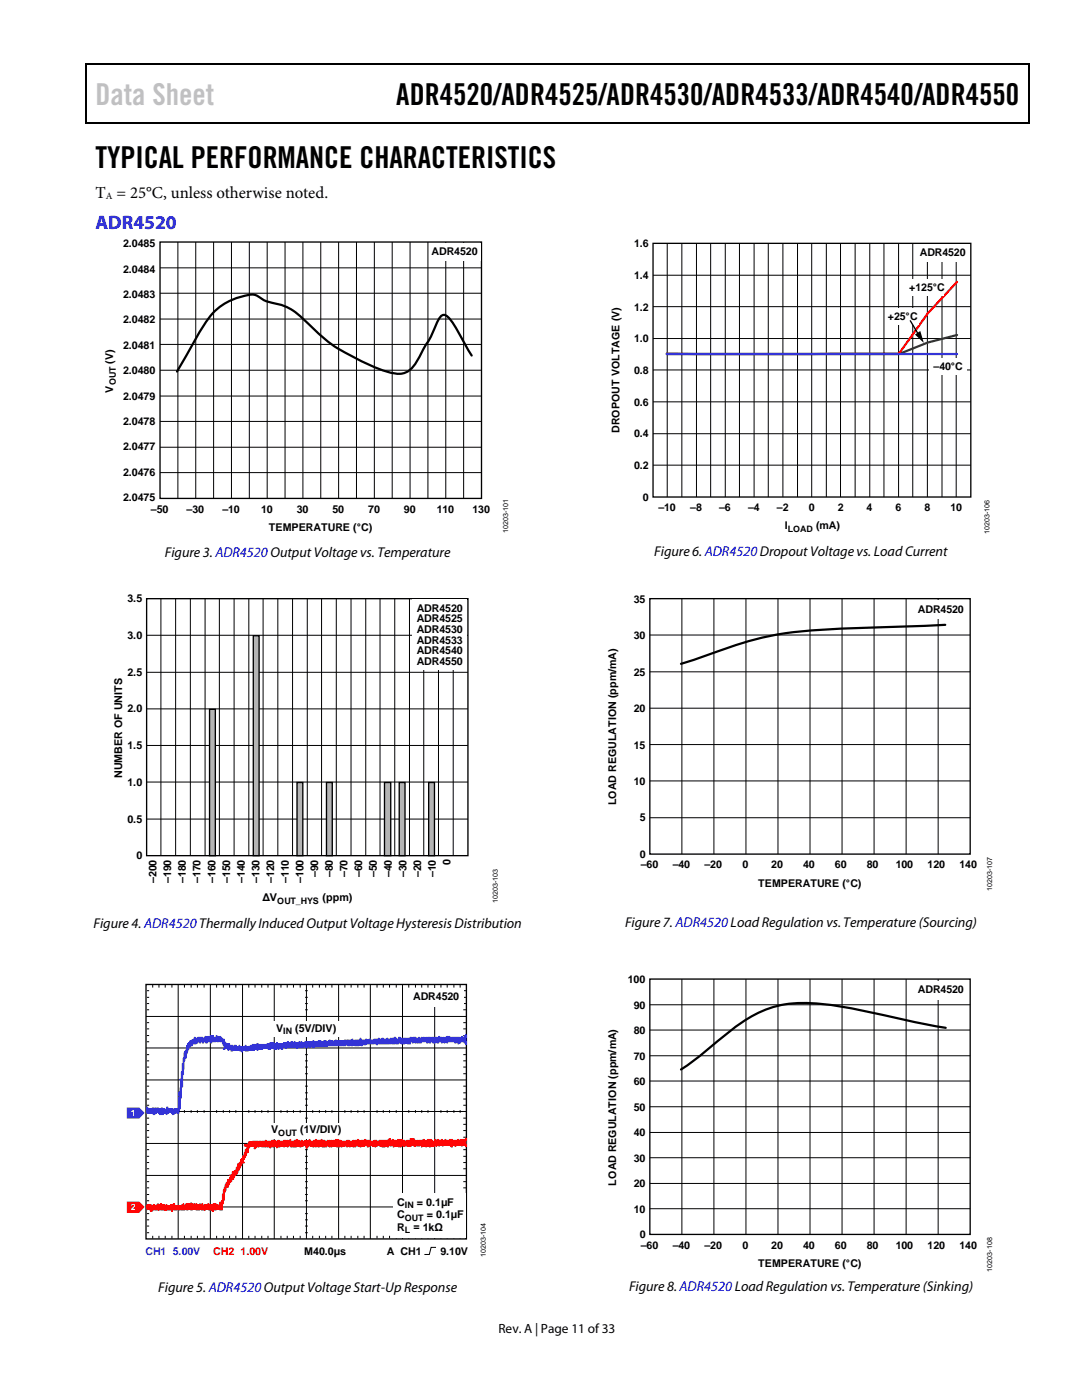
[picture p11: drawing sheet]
<svg xmlns="http://www.w3.org/2000/svg" width="216mm" height="279mm" viewBox="0 0 216 279" stroke-linecap="round" stroke-linejoin="round" font-family="sans-serif">
<path d="M17 12.7h.3v1h-.3zM17 12.7h.3v.3h-.3zM73 12.7h.3v.3h-.3zM205.2 12.7h.2v1h-.2zM205.2 12.7h.2v.3h-.2zM17 24.4h.3v.2h-.3zM72.8 24.4h.2v.2h-.2zM205.2 24.4h.2v.2h-.2z" fill="#000"/>
<path d="M17.1 13.7v10.7M17.3 12.8h55.7M73.3 12.8h131.9M205.3 13.7v10.7M17.3 24.5h187.9" fill="none" stroke="#000" stroke-width=".25"/>
<g fill="none" stroke="#000" stroke-width=".2">
<path d="M31.9 58.5h64.2M31.9 53.5h64.2M35.5 48.3v51.2M39.1 48.3v51.2M42.6 48.3v51.2M46.2 48.3v51.2M49.8 48.3v51.2M53.3 48.3v51.2M56.9 48.3v51.2M60.4 48.3v51.2M64 48.3v51.2M67.6 48.3v51.2"/>
<path d="M71.1 48.3v51.2M74.7 48.3v51.2M78.3 48.3v51.2M81.8 48.3v51.2M85.4 48.3v51.2M89 48.3v51.2M92.5 48.3v51.2M31.9 79h64.2M31.9 73.9h64.2M31.9 68.7h64.2M31.9 63.7h64.2M31.9 94.3h64.2"/>
<path d="M31.9 89.3h64.2M31.9 84.1h64.2"/>
</g>
<path d="M31.9 48.3h64.2v51.2h-64.2z" fill="none" stroke="#000" stroke-width=".27"/>
<path d="M85.8 48.6h10v3.4h-10z" fill="#fff"/>
<path d="M94.1 71l-3.3-5.9a5.2 5.2 0 0 0-2-2.2 1.71 1.71 0 0 0-1.6 1.5l-1.5 3.3-2.1 3.7a4.9 4.9 0 0 1-3.7 3.2 20.8 20.8 0 0 1-8.3-2.8 30.5 30.5 0 0 1-10.3-7.4 11.8 11.8 0 0 0-7.6-4.1l-1.6-.7a2.86 2.86 0 0 0-3.2-.6 12.3 12.3 0 0 0-8.8 6.8l-4.8 8.4" fill="none" stroke="#000" stroke-width=".44"/>
<path d="M29.3 119.5h64.1v51.3h-64.1z" fill="none" stroke="#000" stroke-width=".27"/>
<g fill="none" stroke="#000" stroke-width=".2">
<path d="M32.1 119.5v51.3M35 119.5v51.3M38 119.5v51.3M40.9 119.5v51.3M43.8 119.5v51.3M46.7 119.5v51.3M49.6 119.5v51.3M52.5 119.5v51.3M55.4 119.5v51.3M58.4 119.5v51.3M61.3 119.5v51.3M64.2 119.5v51.3"/>
<path d="M67.1 119.5v51.3M70 119.5v51.3M73 119.5v51.3M75.8 119.5v51.3M78.8 119.5v51.3M81.7 119.5v51.3M84.6 119.5v51.3M87.5 119.5v51.3M90.4 119.5v51.3M29.3 134.2h64.1M29.3 126.8h64.1M29.3 156.1h64.1"/>
<path d="M29.3 148.8h64.1M29.3 141.5h64.1M29.3 163.5h64.1"/>
</g>
<path d="M82.3 119.7h10.9v13.9h-10.9z" fill="#fff"/>
<path d="M85.5 156.2h1.2v14.6h-1.2zM79.7 156.2h1.1v14.6h-1.1zM76.7 156.2h1.3v14.6h-1.3zM65.1 156.2h1.2v14.6h-1.2zM59.3 156.2h1.1v14.6h-1.1zM50.5 126.9h1.2v43.9h-1.2zM41.8 141.6h1.2v29.2h-1.2z" fill="#b4b4b4"/>
<path d="M130.3 48.6h63.4v50.6h-63.4zM50.5 126.9h1.2v43.9h-1.2zM41.8 141.6h1.2v29.2h-1.2zM59.3 156.2h1.1v14.6h-1.1zM65.1 156.2h1.2v14.6h-1.2zM76.7 156.2h1.3v14.6h-1.3zM79.7 156.2h1.1v14.6h-1.1zM85.5 156.2h1.2v14.6h-1.2z" fill="none" stroke="#000" stroke-width=".27"/>
<g fill="none" stroke="#000" stroke-width=".2">
<path d="M130.3 54.9h63.4M133.1 48.6v50.6M136.1 48.6v50.6M139 48.6v50.6M141.8 48.6v50.6M144.7 48.6v50.6M147.6 48.6v50.6M150.5 48.6v50.6M153.3 48.6v50.6M156.2 48.6v50.6M159.1 48.6v50.6M162 48.6v50.6"/>
<path d="M164.9 48.6v50.6M167.7 48.6v50.6M170.6 48.6v50.6M173.6 48.6v50.6M176.4 48.6v50.6M179.3 48.6v50.6M182.1 48.6v50.6M185 48.6v50.6M188 48.6v50.6M190.8 48.6v50.6M130.3 61.2h63.4M130.3 67.6h63.4"/>
<path d="M130.3 73.8h63.4M130.3 80.2h63.4M130.3 86.6h63.4M130.3 92.8h63.4"/>
</g>
<path d="M191 66.9l-5.9 1.5-5.7 2.3h-46.4" fill="none" stroke="#090" stroke-width=".44"/>
<path d="M191 56.3l-5.9 6.2-5.7 8.1h-46.4" fill="none" stroke="#f00" stroke-width=".44"/>
<path d="M133 70.7h58" fill="none" stroke="#00f" stroke-width=".44"/>
<g fill="#fff">
<path d="M185.5 71.4h7.5v3.4h-7.5z"/>
<path d="M178.6 61.5h4.6v3.2h-4.6z"/>
<path d="M181.4 55.6h6.8v3.4h-6.8z"/>
</g>
<path d="M181.6 63.9l1.7 2.9" fill="none" stroke="#000" stroke-width=".27"/>
<path d="M182.6 66.8l1-.7 .7 2.3z" fill="#000"/>
<path d="M182.9 48.7h10.6v3.6h-10.6z" fill="#fff"/>
<path d="M129.7 119.5h63.9v51h-63.9z" fill="none" stroke="#000" stroke-width=".27"/>
<g fill="none" stroke="#000" stroke-width=".2">
<path d="M136.1 119.5v51M142.5 119.5v51M148.8 119.5v51M155.2 119.5v51M161.6 119.5v51M168 119.5v51M174.4 119.5v51M180.8 119.5v51M187.2 119.5v51M129.7 134.1h63.9M129.7 126.7h63.9M129.7 155.9h63.9"/>
<path d="M129.7 148.6h63.9M129.7 141.3h63.9M129.7 163.2h63.9"/>
</g>
<path d="M182.6 119.9h10.5v3.6h-10.5z" fill="#fff"/>
<path d="M188.6 124.7l-17.6 .6a86 86 0 0 0-22.1 2.8l-13 4.4" fill="none" stroke="#000" stroke-width=".44"/>
<path d="M129.7 195.4h63.9v51h-63.9z" fill="none" stroke="#000" stroke-width=".27"/>
<g fill="none" stroke="#000" stroke-width=".2">
<path d="M136.1 195.4v51M142.5 195.4v51M148.8 195.4v51M155.2 195.4v51M161.6 195.4v51M168 195.4v51M174.4 195.4v51M180.8 195.4v51M187.2 195.4v51M129.7 215.7h63.9M129.7 210.7h63.9M129.7 205.6h63.9"/>
<path d="M129.7 200.5h63.9M129.7 236.2h63.9M129.7 231.1h63.9M129.7 226h63.9M129.7 220.9h63.9M129.7 241.2h63.9"/>
</g>
<path d="M182.6 195.8h10.5v3.7h-10.5z" fill="#fff"/>
<path d="M188.7 205.1l-9.2-1.8a104.6 104.6 0 0 0-18.2-3.1 21.2 21.2 0 0 0-14.5 4.7l-1.2 .9a117.3 117.3 0 0 1-9.7 7.6" fill="none" stroke="#000" stroke-width=".44"/>
<path d="M87 248.9h-1l-.3 1.5h-1" fill="none" stroke="#000" stroke-width=".2"/>
<path d="M25.3 221h2.5l1.1 1.1-1.1 1.1h-2.5z" fill="#33f"/>
<path d="M25.3 239.8h2.5l1.1 1.1-1.1 1.1h-2.5z" fill="#f00"/>
<path d="M29.1 196.5h64v50.8h-64z" fill="none" stroke="#000" stroke-width=".27"/>
<g fill="none" stroke="#000" stroke-width=".2">
<path d="M29.3 197.7h.5M29.3 199h.5M30.5 196.6v.5M31.7 196.6v.5M33 196.6v.5M34.3 196.6v.5M35.6 196.5v50.8M36.8 196.6v.5M38.1 196.6v.5M39.4 196.6v.5M40.7 196.6v.5M42 196.5v50.8"/>
<path d="M43.2 196.6v.5M44.6 196.6v.5M45.8 196.6v.5M47.1 196.6v.5M48.4 196.5v50.8M49.6 196.6v.5M50.9 196.6v.5M52.2 196.6v.5M53.5 196.6v.5M54.7 196.5v50.8M56.1 196.6v.5M57.3 196.6v.5"/>
<path d="M58.6 196.6v.5M59.9 196.6v.5M60.9 197.7h.5M60.9 199h.5M61.1 196.5v50.8M62.4 196.6v.5M63.7 196.6v.5M65 196.6v.5M66.2 196.6v.5M67.6 196.5v50.8M68.8 196.6v.5M70.1 196.6v.5"/>
<path d="M71.4 196.6v.5M72.6 196.6v.5M73.9 196.5v50.8M75.2 196.6v.5M76.5 196.6v.5M77.7 196.6v.5M79.1 196.6v.5M80.3 196.5v50.8M81.6 196.6v.5M82.9 196.6v.5M84.1 196.6v.5M85.4 196.6v.5"/>
<path d="M86.7 196.5v50.8M88 196.6v.5M89.2 196.6v.5M90.6 196.6v.5M91.8 196.6v.5M92.4 197.7h.6M92.4 199h.6M29.1 202.9h64M29.1 209.1h64M29.1 215.5h64M29.3 200.3h.5M29.3 201.5h.5"/>
<path d="M29.3 204.1h.5M29.3 205.3h.5M29.3 206.7h.5M29.3 207.9h.5M29.3 210.5h.5M29.3 211.7h.5M29.3 213h.5M29.3 214.3h.5M29.3 216.8h.5M29.3 218.1h.5M29.3 219.3h.5M60.9 200.3h.5"/>
<path d="M60.9 201.5h.5M60.9 204.1h.5M60.9 205.3h.5M60.9 206.7h.5M60.9 207.9h.5M60.9 210.5h.5M60.9 211.7h.5M60.9 213h.5M60.9 214.3h.5M60.9 216.8h.5M60.9 218.1h.5M60.9 219.3h.5"/>
<path d="M92.4 200.3h.6M92.4 201.5h.6M92.4 204.1h.6M92.4 205.3h.6M92.4 206.7h.6M92.4 207.9h.6M92.4 210.5h.6M92.4 211.7h.6M92.4 213h.6M92.4 214.3h.6M92.4 216.8h.6M92.4 218.1h.6"/>
<path d="M92.4 219.3h.6M29.1 221.8h64M29.1 228.2h64M29.1 234.6h64M29.3 220.6h.5M29.3 223.1h.5M29.3 224.4h.5M29.3 225.6h.5M29.3 227h.5M29.3 229.4h.5M29.3 230.8h.5M29.3 232h.5"/>
<path d="M29.3 233.3h.5M29.3 235.8h.5M29.3 237.1h.5M29.3 238.4h.5M29.3 239.6h.5M30.5 221.6v.5M31.7 221.6v.5M33 221.6v.5M34.3 221.6v.5M36.8 221.6v.5M38.1 221.6v.5M39.4 221.6v.5"/>
<path d="M40.7 221.6v.5M43.2 221.6v.5M44.6 221.6v.5M45.8 221.6v.5M47.1 221.6v.5M49.6 221.6v.5M50.9 221.6v.5M52.2 221.6v.5M53.5 221.6v.5M56.1 221.6v.5M57.3 221.6v.5M58.6 221.6v.5"/>
<path d="M59.9 221.6v.5M60.9 220.6h.5M60.9 223.1h.5M60.9 224.4h.5M60.9 225.6h.5M60.9 227h.5M60.9 229.4h.5M60.9 230.8h.5M60.9 232h.5M60.9 233.3h.5M60.9 235.8h.5M60.9 237.1h.5"/>
<path d="M60.9 238.4h.5M60.9 239.6h.5M62.4 221.6v.5M63.7 221.6v.5M65 221.6v.5M66.2 221.6v.5M68.8 221.6v.5M70.1 221.6v.5M71.4 221.6v.5M72.6 221.6v.5M75.2 221.6v.5M76.5 221.6v.5"/>
<path d="M77.7 221.6v.5M79.1 221.6v.5M81.6 221.6v.5M82.9 221.6v.5M84.1 221.6v.5M85.4 221.6v.5M88 221.6v.5M89.2 221.6v.5M90.6 221.6v.5M91.8 221.6v.5M92.4 220.6h.6M92.4 223.1h.6"/>
<path d="M92.4 224.4h.6M92.4 225.6h.6M92.4 227h.6M92.4 229.4h.6M92.4 230.8h.6M92.4 232h.6M92.4 233.3h.6M92.4 235.8h.6M92.4 237.1h.6M92.4 238.4h.6M92.4 239.6h.6M29.1 240.9h64"/>
<path d="M29.3 242.2h.5M29.3 243.4h.5M29.3 244.7h.5M29.3 246h.5M30.5 246.6v.6M31.7 246.6v.6M33 246.6v.6M34.3 246.6v.6M36.8 246.6v.6M38.1 246.6v.6M39.4 246.6v.6M40.7 246.6v.6"/>
<path d="M43.2 246.6v.6M44.6 246.6v.6M45.8 246.6v.6M47.1 246.6v.6M49.6 246.6v.6M50.9 246.6v.6M52.2 246.6v.6M53.5 246.6v.6M56.1 246.6v.6M57.3 246.6v.6M58.6 246.6v.6M59.9 246.6v.6"/>
<path d="M60.9 242.2h.5M60.9 243.4h.5M60.9 244.7h.5M60.9 246h.5M62.4 246.6v.6M63.7 246.6v.6M65 246.6v.6M66.2 246.6v.6M68.8 246.6v.6M70.1 246.6v.6M71.4 246.6v.6M72.6 246.6v.6"/>
<path d="M75.2 246.6v.6M76.5 246.6v.6M77.7 246.6v.6M79.1 246.6v.6M81.6 246.6v.6M82.9 246.6v.6M84.1 246.6v.6M85.4 246.6v.6M88 246.6v.6M89.2 246.6v.6M90.6 246.6v.6M91.8 246.6v.6"/>
<path d="M92.4 242.2h.6M92.4 243.4h.6M92.4 244.7h.6M92.4 246h.6"/>
</g>
<g fill="#fff">
<path d="M81.8 197.2h10.6v3.6h-10.6z"/>
<path d="M54.3 203.7h13.5v3.2h-13.5z"/>
<path d="M53.7 224.1h14.8v3.1h-14.8z"/>
<path d="M78.4 238.1h14.5v9h-14.5z"/>
</g>
<path d="M37.9 207.7l.7-.2v-.1h.2v-.4h.1v.2h.6v-.2h1v.2h.4v-.4h.2v.2h.3v-.2h.3v.2h.6v-.2h-.2v-.1h.5v.3h.5v-.3h.2v.3h.2v-.2h.2v.2l.3-.2 .4 .6h.3v.5l.4 .2v.2h.3v.1l.4-.1v.3h.3v.3l.1-.3h.2v.3h.3v-.3h.4v.3h.6v-.3h.2v.3h1v-.3h.2v.3h.9v-.3h.4v-.2h.4v.2l.4-.2v.2v-.3h.3v.1h1.8v-.1h.5v-.2h.2v.2h.2v-.2h.4v.2h.6v-.2h.1v.2h1.3v-.2h.5v.2h.2v-.4h.2a.28 .28 0 0 0 .3 .2 .28 .28 0 0 0 .2-.2h.5v.2l.4-.2v.2h.5l.1 .2 .1-.4h.3v.2h.2v-.2h.2v.2h.5v-.2h1.6v-.2h.3v.2h.2v.2h.2v-.2h.4v-.2h.6v.2h.4v-.2h.7v.2h.3l.2-.4h.2v.2h.5v.2h.2v-.2h.3v-.2h.2v.2h1.6v-.2h.3v.2h.2v-.2h.1v.2l.1-.2h.3v.2h.2v-.2h.3v-.1h.2v.3h.4v-.2l.3 .2v-.2h.7v-.3h.2v.3h1v-.1h.2v.1h.4v-.1h.3v.1h.7v-.1h.9v-.2h.2v.3h.2v-.1h.3v-.2h.3v.2h.7v-.2h.2v.2h.5v-.2h.2v.2h.2v-.2h.1v.2l.2-.1a.21 .21 0 0 1 .3-.3 .21 .21 0 0 1 .1 .4h.5v-.4h.4v.3h-.2v.1h.3a.28 .28 0 0 1 .3-.2 .28 .28 0 0 1 .3 .2v-.2h.5v.2h.2v-.2h.4v.2h.2a.22 .22 0 0 1-.1-.3 .22 .22 0 0 1 .3-.1v.2h.3v-.2h.6v.2h.5v-.2h.2v.2h.4v-.2h.1v.2h.2v-.2h.3v.2h.3v-.2h.1v.2h.2v-.2h.6v.2h.2v-.2h1.1v.2h.2l.1-.4h.2v.2h.6v.2l.3-.2v.2h.2v-.2h.3v-.2h.3l-.1 .2 .5-.2 .1 .4h.1v-.2h1.7v.2h.2l.2-.4h.2v.2h.3v.2h.2l.2-.4h-.4v-.1h.4v-.2v1.9v-.5h-.2v.3h-.2v-.3h-.7v.3h-.2v-.3h-.1v.4h-.2v-.5l-.4 .1v.3h-.3v-.3h-1.4v.3h-.2v-.3h-.3v.3h-.2v-.3h-.3v.3h-.2v-.3h-.6v.3h-.3v-.3h-.4v.3h-.4v-.3h-.5v.3h-.2v-.3h-.3v.3h-.3v-.4h-.1l-.9 .1v.3h-.2v-.3h-.2v.3h-.2v-.3h-.2v.3h-.1v-.3h-.2v.3h-.2v-.3h-.3v.3h-.2v-.3h-.4v.4h-.2v-.1l-.1 .1h-.3v-.1h-.5v.1l-.3-.1v.1h-.5v-.4h-.1v.3h-.4v.1h-.5v-.1h-.2v.1h-.5v-.1h-.2v.1h-.2v-.1h-.2v.1h-1v-.1v.1h-1.2v-.1h-.2v.3h-.2v-.2h-.3v-.1h-.2v.1h-1.6v.2h-.4v-.2h-.3v.4h-.3l-.2-.4h-.1v.4h-.9v-.2h-.4v.2h-.3v-.2h-.2v.2h-.6v-.2h-.3v.2h-.3v-.2l-.1 .2h-.2v-.2l-.1 .2h-.6l-.1-.2v.2h-2.3v.2h-.1v-.2h-.2v.2h-1.4v-.2v.2h-.8a.28 .28 0 0 1-.2 .2 .28 .28 0 0 1-.3-.2l-.1-.2h-.2l-.1 .4h-.2v-.2h-.4v.2h-.3v-.2h-.4v.2h-.3v-.2v.2h-.9v.1h-.3v-.1h-.5v-.2l-.1 .2h-1.4v.1h-.1v-.1h-.6v.3h-.3l.1-.3h-.5v.3h-.3v-.3l-.2 .1v.2h-.5v-.3h-.2v.1h-.5v.2h-.5v-.2h-1.1v.2h-.7v-.2h-.2v.4h-.3v-.2h-.4v.2h-.3l-.1-.2v.2h-.8v.2l-1.2-.2v.3h-.2v-.1h-.3v-.2h-1.5v.2h-.3v-.4l-.6 .2v-.4h-.6v.2h-.3v-.2h.3v-.3l-.3-.2-.2-.8h-2.2v.3h-.1v-.3l-.5-.1-.3 .1v.3h-.2v-.3h-.5v.3h-.2v-.3h-.4v.3h-.2v-.3h-.3v.3h-.2v-.3h-.2a.35 .35 0 0 1-.1 .4 .35 .35 0 0 1-.4 0h-.2v.4h-.3v.2l-.4 .2v.3h-.2v.4h-.2v.5h-.1v.9h-.3v.5h-.2l-.1 2.8h-.2v1.2h-.2v.2h.2v1h-.2l-.2 4.4h-.2l-.1 .3v.6h-.4v-.2l-.4 .2a.18 .18 0 0 0-.1-.2 .18 .18 0 0 0-.2 .2h.2v.2h-.4l-.2-.4h-.5v.2h-.4v.2h-.2v-.2h-.4v-.2l-.1 .4h-.8l-.2-.4h-.3v.2h-.2a.18 .18 0 0 0-.2-.2 .18 .18 0 0 0-.2 .2h.2v.2h-.3v-.4h-.2v.2h-.2v-.2h-.2v.2h-.7v-1.3h.2v.6h.2v-.2h.5v.2h.2v-.4h.3v.2l.4-.2v.4h.2v-.4h.3v.4h.2v-.2h.4v-.2h.2v.2h.5v.2h.2l.1-.6h.3v.4h1.1v.2h.2v-.2h.8v-2.3h.2v-.4h-.2v-.5h.2l.1-.3v-2.5h.3v-1.3a.58 .58 0 0 0 .2-.8l.1-2h.2v-1.1h.2v-.3l.3-.2a1.86 1.86 0 0 1 .4-1.4l.3-.1zM71.1 208.3l.2 .1zM35.8 218.5h.2zM32 222v.2h.2v-.2z" fill-rule="evenodd" fill="#33f"/>
<path d="M35.8 218.5h.2zM37.9 207.7l.7-.2v-.1h.2v-.4h.1v.2h.6v-.2h1v.2h.4v-.4h.2v.2h.3v-.2h.3v.2h.6v-.2h-.2v-.1h.5v.3h.5v-.3h.2v.3h.2v-.2h.2v.2l.3-.2 .4 .6h.3v.5l.4 .2v.2h.3v.1l.4-.1v.3h.3v.3l.1-.3h.2v.3h.3v-.3h.4v.3h.6v-.3h.2v.3h1v-.3h.2v.3h.9v-.3h.4v-.2h.4v.2l.4-.2v.2v-.3h.3v.1h1.8v-.1h.5v-.2h.2v.2h.2v-.2h.4v.2h.6v-.2h.1v.2h1.3v-.2h.5v.2h.2v-.4h.2a.28 .28 0 0 0 .3 .2 .28 .28 0 0 0 .2-.2h.5v.2l.4-.2v.2h.5l.1 .2 .1-.4h.3v.2h.2v-.2h.2v.2h.5v-.2h1.6v-.2h.3v.2h.2v.2h.2v-.2h.4v-.2h.6v.2h.4v-.2h.7v.2h.3l.2-.4h.2v.2h.5v.2h.2v-.2h.3v-.2h.2v.2h1.6v-.2h.3v.2h.2v-.2h.1v.2l.1-.2h.3v.2h.2v-.2h.3v-.1h.2v.3h.4v-.2l.3 .2v-.2h.7v-.3h.2v.3h1v-.1h.2v.1h.4v-.1h.3v.1h.7v-.1h.9v-.2h.2v.3h.2v-.1h.3v-.2h.3v.2h.7v-.2h.2v.2h.5v-.2h.2v.2h.2v-.2h.1v.2l.2-.1a.21 .21 0 0 1 .3-.3 .21 .21 0 0 1 .1 .4h.5v-.4h.4v.3h-.2v.1h.3a.28 .28 0 0 1 .3-.2 .28 .28 0 0 1 .3 .2v-.2h.5v.2h.2v-.2h.4v.2h.2a.22 .22 0 0 1-.1-.3 .22 .22 0 0 1 .3-.1v.2h.3v-.2h.6v.2h.5v-.2h.2v.2h.4v-.2h.1v.2h.2v-.2h.3v.2h.3v-.2h.1v.2h.2v-.2h.6v.2h.2v-.2h1.1v.2h.2l.1-.4h.2v.2h.6v.2l.3-.2v.2h.2v-.2h.3v-.2h.3l-.1 .2 .5-.2 .1 .4h.1v-.2h1.7v.2h.2l.2-.4h.2v.2h.3v.2h.2l.2-.4h-.4v-.1h.4v-.2v1.9v-.5h-.2v.3h-.2v-.3h-.7v.3h-.2v-.3h-.1v.4h-.2v-.5l-.4 .1v.3h-.3v-.3h-1.4v.3h-.2v-.3h-.3v.3h-.2v-.3h-.3v.3h-.2v-.3h-.6v.3h-.3v-.3h-.4v.3h-.4v-.3h-.5v.3h-.2v-.3h-.3v.3h-.3v-.4h-.1l-.9 .1v.3h-.2v-.3h-.2v.3h-.2v-.3h-.2v.3h-.1v-.3h-.2v.3h-.2v-.3h-.3v.3h-.2v-.3h-.4v.4h-.2v-.1l-.1 .1h-.3v-.1h-.5v.1l-.3-.1v.1h-.5v-.4h-.1v.3h-.4v.1h-.5v-.1h-.2v.1h-.5v-.1h-.2v.1h-.2v-.1h-.2v.1h-1v-.1v.1h-1.2v-.1h-.2v.3h-.2v-.2h-.3v-.1h-.2v.1h-1.6v.2h-.4v-.2h-.3v.4h-.3l-.2-.4h-.1v.4h-.9v-.2h-.4v.2h-.3v-.2h-.2v.2h-.6v-.2h-.3v.2h-.3v-.2l-.1 .2h-.2v-.2l-.1 .2h-.6l-.1-.2v.2h-2.3v.2h-.1v-.2h-.2v.2h-1.4v-.2v.2h-.8a.28 .28 0 0 1-.2 .2 .28 .28 0 0 1-.3-.2l-.1-.2h-.2l-.1 .4h-.2v-.2h-.4v.2h-.3v-.2h-.4v.2h-.3v-.2v.2h-.9v.1h-.3v-.1h-.5v-.2l-.1 .2h-1.4v.1h-.1v-.1h-.6v.3h-.3l.1-.3h-.5v.3h-.3v-.3l-.2 .1v.2h-.5v-.3h-.2v.1h-.5v.2h-.5v-.2h-1.1v.2h-.7v-.2h-.2v.4h-.3v-.2h-.4v.2h-.3l-.1-.2v.2h-.8v.2l-1.2-.2v.3h-.2v-.1h-.3v-.2h-1.5v.2h-.3v-.4l-.6 .2v-.4h-.6v.2h-.3v-.2h.3v-.3l-.3-.2-.2-.8h-2.2v.3h-.1v-.3l-.5-.1-.3 .1v.3h-.2v-.3h-.5v.3h-.2v-.3h-.4v.3h-.2v-.3h-.3v.3h-.2v-.3h-.2a.35 .35 0 0 1-.1 .4 .35 .35 0 0 1-.4 0h-.2v.4h-.3v.2l-.4 .2v.3h-.2v.4h-.2v.5h-.1v.9h-.3v.5h-.2l-.1 2.8h-.2v1.2h-.2v.2h.2v1h-.2l-.2 4.4h-.2l-.1 .3v.6h-.4v-.2l-.4 .2a.18 .18 0 0 0-.1-.2 .18 .18 0 0 0-.2 .2h.2v.2h-.4l-.2-.4h-.5v.2h-.4v.2h-.2v-.2h-.4v-.2l-.1 .4h-.8l-.2-.4h-.3v.2h-.2a.18 .18 0 0 0-.2-.2 .18 .18 0 0 0-.2 .2h.2v.2h-.3v-.4h-.2v.2h-.2v-.2h-.2v.2h-.7v-1.3h.2v.6h.2v-.2h.5v.2h.2v-.4h.3v.2l.4-.2v.4h.2v-.4h.3v.4h.2v-.2h.4v-.2h.2v.2h.5v.2h.2l.1-.6h.3v.4h1.1v.2h.2v-.2h.8v-2.3h.2v-.4h-.2v-.5h.2l.1-.3v-2.5h.3v-1.3a.58 .58 0 0 0 .2-.8l.1-2h.2v-1.1h.2v-.3l.3-.2a1.86 1.86 0 0 1 .4-1.4l.3-.1zM71.1 208.3l.2 .1zM32 222h.2v.2h-.2z" fill="none" stroke="#33f" stroke-width=".2"/>
<path d="M29.3 240.4h.2v.2h.2v-.2h.1v.2h.2v-.2h.2v.2h.4v-.2l.7 .2 .2-.3h.1v.1l.7-.1v.1h.6v.2l.4-.2v.2h.6v.2l.1-.1a.23 .23 0 0 1 .2-.3 .23 .23 0 0 1 .3 .2l.1-.3h.2v.3h1.5v-.2h.2v-.1h.2v.3h.4v-.3h.4v.1l.1-.1h.3v.3h.2v-.5h.1v.3l.1-.1h.3v.1h.2v-.1l.3 .1v-.1h.2v.3h.2v-.2h.3v-.1h.2v.1l.5-.1v.3h.2v-.2h.7v-.1h.3v.3l.1-.2 1.3-.1v.1h.4v.2h.2v-.2h.1v-.5h.2v.5h.2l.4-2.9h.1v-.5h.2v-.6h.2v-.3l.4-.2v-.5a.25 .25 0 0 0 .3 0 .25 .25 0 0 0 0-.4h.3v-.3h-.3v-.2h.3v.1l.2-.1v-.6h.4v-.2l.4-.2v-.5l.3-.2v-.5h.3l.2-.4h.1v-.5l.4-.2v-.5l.4-.2 .1-1.1 .4-.1v-.6h-.5v-.2h.7l.1-.7h1l.1 .1v-.1h.5v.1v-.1h.3v.1h.2v-.1h.3v.1h.2v-.1h.7v-.2h.2v.2h1.1v-.2h.4l.1 .2v-.2h.2v.2h.3l.1 .1 .1-.3h.3v.2h.9v-.2h.2v.2h.2v-.2h.1v.2h.2v-.2h.2v.2h.3v-.4h.2v.5h.2v-.1h.5v-.2l.4 .2v-.4h.3v.4l.1-.2h.2v.2h.4v-.2h.2v.2h1.4v-.4h.2v.4h.7v-.2l.3 .2v-.4l.5 .2v.2l.1-.2h.2l.1 .2v-.2h.3v-.2h.2l.1 .4 .1-.2h.3v.2h.5v-.2h.2v.2l.4-.2v.2h.1v-.2h.2v.2h.2v-.2h.5v-.2h.2v.4h.2v-.4h.3v.4h.2v-.2h.2v.2h1.2v-.2h.5v.2h.7v-.2l.4 .2v-.2h.2v.2h.1l.2-.4h.3l.1 .4h.3v-.2h.5l.1 .2 .1-.4h.3v.2h.5v.2l.1-.2h.3v.2h.7v-.2l1.1 .2v-.2h1.8l.1-.4h.3v.6l.4-.2v-.2h.1v.2h.6v.2l.3-.2v-.2h.2v.2h.2v-.2h.2v.2l.3-.2v.2h.6v.2h.3v-.2h.5v.2h.2v-.6h.5v.2l.1-.2h.2v.3l-.1 .1h.5v.2h.2v-.2h.1v.2h.2v-.2h.9v-.2h.3l.1 .4h.2v-.2h.3v-.2h.3v.2a.28 .28 0 0 1 .2-.2 .28 .28 0 0 1 .3 .2h.2v.2h.4v-.4h.3v.4h.2l.2-.4h.1v.2h.6v-.2h.2v.2l.3 .2 .2-.4h.2v.2l1.3-.2 .1 .4v-.2h1v-.2h.2v.2h.3v-.2h.2v.4h.2v-.4h.1v.2h.2v-.2l.4 .2v-.5v1.7v-.4h-.2v.2h-.5v.1h-.2v-.1h-.6v-.2l-.3 .2v-.2h-.2v.3h-.3v-.1h-.4v.3h-.3l-.1-.3h-1.5v.1h-.1v-.1h-.6v.1h-.2v-.1h-.3v.1l-.4-.1v.1h-.2l-.1-.1v.1h-.6v.2l-.6-.2v-.1h-.2v.3h-.1v-.3h-.2v.1h-.6v.2h-.1v-.3h-.4v.1h-.2v-.1h-.2v.1h-.1v-.1h-.2v.1h-.5v-.1h-.4v.1h-.6v-.1l-.1 .1h-.3v-.1h-.2v.1h-.5v-.1h-.2l-.2 .3h-.1v-.3h-.2v.3h-.2v-.2h-.9v.2h-.2v-.3h-.3v.1h-.2v-.1h-.3v.3l-.7-.2v-.1l-.1 .3h-.2v-.2l-.1 .2h-.3v-.2h-.5v-.1l-.7 .1v.2h-.2v-.2h-.5v-.1l-.8 .1v.2l-.2-.1a.23 .23 0 0 0-.2-.2 .23 .23 0 0 0-.3 .1h-.6v-.1h-.2v.3h-.2v-.2h-.5v-.1h-.2l-.1 .3h-.2v-.2h-.2v.2h-.2v-.2h-.5v.2h-.2v-.3h-.2l-.2 .3h-.1v-.3h-.2v.1h-.7v.2h-.3v-.2h-.3v.2h-.2v-.2l-.1 .2h-.3v-.2h-.9v.2h-.2v-.3h-.1v.3h-.2v-.2l-.4-.1-.1 .3h-.2v-.3h-.2v.3h-.3l-.1-.3v.3h-.1v-.2h-.6v.2h-.2v-.2h-.4v.2h-.2v-.2h-.2v.2h-.3v-.2h-.5v-.1h-.2l-.2 .3h-.2v.3h-.2v-.3h-.1v-.3h-.4v.1h-.3v-.1l-.2 .3h-.3v-.2l-.6 .1a.32 .32 0 0 1-.6-.1v.2h-.2v-.2l-.4 .2-.2-.3-.3 .1v.2h-.2v-.2h-.5v.2h-.2v-.2h-.7v.2h-.6v.2h-.1v-.4h-.3v-.1l-.3 .1v.2l-.4-.2-.2 .4h-.2v-.4h-.2v.2h-.3v-.2h-.2v.2h-.2v-.2h-.1v.2h-.2v-.2h-.2v.2h-.2v-.2h-.5v.2l-.5-.2v.4h-.2v.2h-.3v-.2h.3v-.2h-.3v-.2h-.9v.4h-.2v.3a.53 .53 0 0 1-.3 .7h-.2v.6h-.2l-.1 .7h-.2v.4h-.2l.4 .1v.2h-.4v.2h-.2l-.2 .6h-.1v.4h-.2v.3h-.2v.4h-.2v.3h-.3v.4h-.2l-.2 .7h-.3v.3l-.5 .2v.5h-.3v.6h-.4v.6h-.2v.3h-.2v1.6h-.1l-.2 1.6h-.2l.2 .4h-.6v-.2h-.7v.2h-.3v-.2h-.2v.5h-.3v-.5l-.1 .2h-.1v-.4h-.4l.2 .4h-.3v-.2h-.7v.2h-.2v-.2l-.1 .2h-.4v-.2h-.4v.2h-.7v-.2h-.7v.2h-.3v-.2h-.6v.2h-.3v-.2h-.3a.23 .23 0 0 1-.2 .2 .23 .23 0 0 1-.3-.2v.2h-.2v-.2h-.2v.2h-.4v-.2h-.3v.2l-.5-.1a.28 .28 0 0 0-.3 .1 .28 .28 0 0 0-.1 .3h-.2l-.2-.5h-.1v.2h-.3v-.2l-.1 .2h-.3l-.1-.2v.2h-.2v-.2l-.1 .2h-.3v-.2l-.1 .2h-.2v-.2h-.2a.23 .23 0 0 1-.2 .2 .23 .23 0 0 1-.3-.2v.2h-.6v-.2h-.2v.2h-.3v.3h-.4l-.2-.5-.5 .1zM82.1 227.5l.2 .1zM64.1 227.7l.2 .1zM71.3 227.7l.2 .1zM77.6 227.7v.1zM79.3 227.7l.2 .1zM85.9 227.7l.2 .1zM34.4 241.1v.2h.2v-.2zM34.2 241.3v.2h.2v-.2z" fill-rule="evenodd" fill="#f00"/>
<path d="M64.1 227.7l.2 .1zM71.3 227.7l.2 .1zM77.6 227.7v.1zM79.3 227.7l.2 .1zM82.1 227.5l.2 .1zM85.9 227.7l.2 .1zM29.3 240.4h.2v.2h.2v-.2h.1v.2h.2v-.2h.2v.2h.4v-.2l.7 .2 .2-.3h.1v.1l.7-.1v.1h.6v.2l.4-.2v.2h.6v.2l.1-.1a.23 .23 0 0 1 .2-.3 .23 .23 0 0 1 .3 .2l.1-.3h.2v.3h1.5v-.2h.2v-.1h.2v.3h.4v-.3h.4v.1l.1-.1h.3v.3h.2v-.5h.1v.3l.1-.1h.3v.1h.2v-.1l.3 .1v-.1h.2v.3h.2v-.2h.3v-.1h.2v.1l.5-.1v.3h.2v-.2h.7v-.1h.3v.3l.1-.2 1.3-.1v.1h.4v.2h.2v-.2h.1v-.5h.2v.5h.2l.4-2.9h.1v-.5h.2v-.6h.2v-.3l.4-.2v-.5a.25 .25 0 0 0 .3 0 .25 .25 0 0 0 0-.4h.3v-.3h-.3v-.2h.3v.1l.2-.1v-.6h.4v-.2l.4-.2v-.5l.3-.2v-.5h.3l.2-.4h.1v-.5l.4-.2v-.5l.4-.2 .1-1.1 .4-.1v-.6h-.5v-.2h.7l.1-.7h1l.1 .1v-.1h.5v.1v-.1h.3v.1h.2v-.1h.3v.1h.2v-.1h.7v-.2h.2v.2h1.1v-.2h.4l.1 .2v-.2h.2v.2h.3l.1 .1 .1-.3h.3v.2h.9v-.2h.2v.2h.2v-.2h.1v.2h.2v-.2h.2v.2h.3v-.4h.2v.5h.2v-.1h.5v-.2l.4 .2v-.4h.3v.4l.1-.2h.2v.2h.4v-.2h.2v.2h1.4v-.4h.2v.4h.7v-.2l.3 .2v-.4l.5 .2v.2l.1-.2h.2l.1 .2v-.2h.3v-.2h.2l.1 .4 .1-.2h.3v.2h.5v-.2h.2v.2l.4-.2v.2h.1v-.2h.2v.2h.2v-.2h.5v-.2h.2v.4h.2v-.4h.3v.4h.2v-.2h.2v.2h1.2v-.2h.5v.2h.7v-.2l.4 .2v-.2h.2v.2h.1l.2-.4h.3l.1 .4h.3v-.2h.5l.1 .2 .1-.4h.3v.2h.5v.2l.1-.2h.3v.2h.7v-.2l1.1 .2v-.2h1.8l.1-.4h.3v.6l.4-.2v-.2h.1v.2h.6v.2l.3-.2v-.2h.2v.2h.2v-.2h.2v.2l.3-.2v.2h.6v.2h.3v-.2h.5v.2h.2v-.6h.5v.2l.1-.2h.2v.3l-.1 .1h.5v.2h.2v-.2h.1v.2h.2v-.2h.9v-.2h.3l.1 .4h.2v-.2h.3v-.2h.3v.2a.28 .28 0 0 1 .2-.2 .28 .28 0 0 1 .3 .2h.2v.2h.4v-.4h.3v.4h.2l.2-.4h.1v.2h.6v-.2h.2v.2l.3 .2 .2-.4h.2v.2l1.3-.2 .1 .4v-.2h1v-.2h.2v.2h.3v-.2h.2v.4h.2v-.4h.1v.2h.2v-.2l.4 .2v-.5v1.7v-.4h-.2v.2h-.5v.1h-.2v-.1h-.6v-.2l-.3 .2v-.2h-.2v.3h-.3v-.1h-.4v.3h-.3l-.1-.3h-1.5v.1h-.1v-.1h-.6v.1h-.2v-.1h-.3v.1l-.4-.1v.1h-.2l-.1-.1v.1h-.6v.2l-.6-.2v-.1h-.2v.3h-.1v-.3h-.2v.1h-.6v.2h-.1v-.3h-.4v.1h-.2v-.1h-.2v.1h-.1v-.1h-.2v.1h-.5v-.1h-.4v.1h-.6v-.1l-.1 .1h-.3v-.1h-.2v.1h-.5v-.1h-.2l-.2 .3h-.1v-.3h-.2v.3h-.2v-.2h-.9v.2h-.2v-.3h-.3v.1h-.2v-.1h-.3v.3l-.7-.2v-.1l-.1 .3h-.2v-.2l-.1 .2h-.3v-.2h-.5v-.1l-.7 .1v.2h-.2v-.2h-.5v-.1l-.8 .1v.2l-.2-.1a.23 .23 0 0 0-.2-.2 .23 .23 0 0 0-.3 .1h-.6v-.1h-.2v.3h-.2v-.2h-.5v-.1h-.2l-.1 .3h-.2v-.2h-.2v.2h-.2v-.2h-.5v.2h-.2v-.3h-.2l-.2 .3h-.1v-.3h-.2v.1h-.7v.2h-.3v-.2h-.3v.2h-.2v-.2l-.1 .2h-.3v-.2h-.9v.2h-.2v-.3h-.1v.3h-.2v-.2l-.4-.1-.1 .3h-.2v-.3h-.2v.3h-.3l-.1-.3v.3h-.1v-.2h-.6v.2h-.2v-.2h-.4v.2h-.2v-.2h-.2v.2h-.3v-.2h-.5v-.1h-.2l-.2 .3h-.2v.3h-.2v-.3h-.1v-.3h-.4v.1h-.3v-.1l-.2 .3h-.3v-.2l-.6 .1a.32 .32 0 0 1-.6-.1v.2h-.2v-.2l-.4 .2-.2-.3-.3 .1v.2h-.2v-.2h-.5v.2h-.2v-.2h-.7v.2h-.6v.2h-.1v-.4h-.3v-.1l-.3 .1v.2l-.4-.2-.2 .4h-.2v-.4h-.2v.2h-.3v-.2h-.2v.2h-.2v-.2h-.1v.2h-.2v-.2h-.2v.2h-.2v-.2h-.5v.2l-.5-.2v.4h-.2v.2h-.3v-.2h.3v-.2h-.3v-.2h-.9v.4h-.2v.3a.53 .53 0 0 1-.3 .7h-.2v.6h-.2l-.1 .7h-.2v.4h-.2l.4 .1v.2h-.4v.2h-.2l-.2 .6h-.1v.4h-.2v.3h-.2v.4h-.2v.3h-.3v.4h-.2l-.2 .7h-.3v.3l-.5 .2v.5h-.3v.6h-.4v.6h-.2v.3h-.2v1.6h-.1l-.2 1.6h-.2l.2 .4h-.6v-.2h-.7v.2h-.3v-.2h-.2v.5h-.3v-.5l-.1 .2h-.1v-.4h-.4l.2 .4h-.3v-.2h-.7v.2h-.2v-.2l-.1 .2h-.4v-.2h-.4v.2h-.7v-.2h-.7v.2h-.3v-.2h-.6v.2h-.3v-.2h-.3a.23 .23 0 0 1-.2 .2 .23 .23 0 0 1-.3-.2v.2h-.2v-.2h-.2v.2h-.4v-.2h-.3v.2l-.5-.1a.28 .28 0 0 0-.3 .1 .28 .28 0 0 0-.1 .3h-.2l-.2-.5h-.1v.2h-.3v-.2l-.1 .2h-.3l-.1-.2v.2h-.2v-.2l-.1 .2h-.3v-.2l-.1 .2h-.2v-.2h-.2a.23 .23 0 0 1-.2 .2 .23 .23 0 0 1-.3-.2v.2h-.6v-.2h-.2v.2h-.3v.3h-.4l-.2-.5-.5 .1zM34.2 241.3h.2v.2h-.2zM34.4 241.1h.2v.2h-.2z" fill="none" stroke="#f00" stroke-width=".2"/>
<text font-size="6" fill="#c1c1c1" x="19" y="20.9">Data Sheet</text>
<g font-size="6">
<text x="79.1" y="20.9">ADR4520/ADR4525/ADR4530/ADR4533/ADR4540/ADR4550</text>
<text x="19" y="33.6">TYPICAL PERFORMANCE CHARACTERISTICS</text>
</g>
<text font-size="3.9" fill="#00f" x="19" y="45.6">ADR4520</text>
<text font-size="3.3" x="19" y="39.5">T = 25°C, unless otherwise noted.</text>
<g font-size="2.8">
<text x="32.9" y="111.2">Figure 3. ADR4520 Output Voltage vs. Temperature</text>
<text x="130.6" y="111">Figure 6. ADR4520 DropoutVoltage vs. Load Current</text>
<text x="18.7" y="185.1">Figure 4. ADR4520 Thermally Induced Output Voltage Hysteresis Distribution</text>
<text x="124.7" y="185">Figure 7. ADR4520 Load Regulation vs. Temperature (Sourcing)</text>
<text x="31.6" y="257.8">Figure 5. ADR4520 Output Voltage Start-Up Response</text>
<text x="125.5" y="257.7">Figure 8. ADR4520 Load Regulation vs. Temperature (Sinking)</text>
</g>
<text font-size="2.7" x="99.4" y="266">Rev. A | Page 11 of33</text>
<g font-size="2.1">
<text x="24.5" y="49.3">2.0485</text>
<text x="86.1" y="50.8">ADR4520</text>
<text x="126.5" y="49.3">1.6</text>
<text x="183.5" y="51.2">ADR4520</text>
<text x="24.5" y="59.5">2.0483</text>
<text x="24.5" y="54.4">2.0484</text>
<text x="126.5" y="55.7">1.4</text>
<text x="181.4" y="58.1">+125°C</text>
<text x="24.5" y="64.5">2.0482</text>
<text x="126.5" y="62">1.2</text>
<text x="177.2" y="63.8">+25°C</text>
<text x="24.5" y="69.6">2.0481</text>
<text x="126.5" y="68.3">1.0</text>
<text x="22.6" y="72.6" transform="rotate(-90 22.6 72.6)">(V)</text>
<text x="24.5" y="74.7">2.0480</text>
<text x="126.5" y="74.7">0.8</text>
<text x="186.3" y="73.9">–40°C</text>
<text x="22.6" y="78.3" transform="rotate(-90 22.6 78.3)">V</text>
<text x="24.5" y="79.7">2.0479</text>
<text x="126.5" y="81">0.6</text>
<text x="24.5" y="89.9">2.0477</text>
<text x="24.5" y="84.8">2.0478</text>
<text x="123.6" y="86.3" transform="rotate(-90 123.6 86.3)">DROPOUT VOLTAGE (V)</text>
<text x="126.5" y="87.3">0.4</text>
<text x="24.5" y="95">2.0476</text>
<text x="126.5" y="93.6">0.2</text>
<text x="24.5" y="100">2.0475</text>
<text x="128.3" y="100">0</text>
<text x="30.1" y="102.3">–50</text>
<text x="37.2" y="102.3">–30</text>
<text x="44.4" y="102.3">–10</text>
<text x="52.1" y="102.3">10</text>
<text x="53.6" y="106">TEMPERATURE (°C)</text>
<text x="59.2" y="102.3">30</text>
<text x="66.3" y="102.3">50</text>
<text x="73.5" y="102.3">70</text>
<text x="80.6" y="102.3">90</text>
<text x="87.1" y="102.3">110</text>
<text x="94.3" y="102.3">130</text>
<text x="131.4" y="102">–10</text>
<text x="137.7" y="102">–8</text>
<text x="143.5" y="102">–6</text>
<text x="149.3" y="102">–4</text>
<text x="155" y="102">–2</text>
<text x="156.6" y="105.6">I</text>
<text x="161.4" y="102">0</text>
<text x="162.8" y="105.6">(mA)</text>
<text x="167.2" y="102">2</text>
<text x="172.9" y="102">4</text>
<text x="178.7" y="102">6</text>
<text x="184.5" y="102">8</text>
<text x="189.6" y="102">10</text>
<text x="25.4" y="120.2">3.5</text>
<text x="83.1" y="122">ADR4520</text>
<text x="83.1" y="124.2">ADR4525</text>
<text x="126.5" y="120.3">35</text>
<text x="183.2" y="122.3">ADR4520</text>
<text x="25.4" y="127.5">3.0</text>
<text x="83.1" y="126.3">ADR4530</text>
<text x="83.1" y="128.4">ADR4533</text>
<text x="83.1" y="130.6">ADR4540</text>
<text x="126.5" y="127.5">30</text>
<text x="25.4" y="134.9">2.5</text>
<text x="83.1" y="132.7">ADR4550</text>
<text x="126.5" y="134.8">25</text>
<text x="25.4" y="142.2">2.0</text>
<text x="126.5" y="142.1">20</text>
<text x="25.4" y="149.5">1.5</text>
<text x="126.5" y="149.4">15</text>
<text x="24.4" y="155.3" transform="rotate(-90 24.4 155.3)">NUMBER OF UNITS</text>
<text x="25.4" y="156.8">1.0</text>
<text x="122.9" y="160.7" transform="rotate(-90 122.9 160.7)">LOAD REGULATION (ppm/mA)</text>
<text x="126.5" y="156.7">10</text>
<text x="25.4" y="164.2">0.5</text>
<text x="127.6" y="163.9">5</text>
<text x="27.2" y="171.5">0</text>
<text x="89.9" y="172.7" transform="rotate(-90 89.9 172.7)">0</text>
<text x="127.6" y="171.2">0</text>
<text x="127.9" y="173.3">–60</text>
<text x="134.2" y="173.3">–40</text>
<text x="140.6" y="173.3">–20</text>
<text x="148.1" y="173.3">0</text>
<text x="153.9" y="173.3">20</text>
<text x="160.2" y="173.3">40</text>
<text x="166.6" y="173.3">60</text>
<text x="173" y="173.3">80</text>
<text x="178.7" y="173.3">100</text>
<text x="185.1" y="173.3">120</text>
<text x="191.4" y="173.3">140</text>
<text x="31.2" y="176.2" transform="rotate(-90 31.2 176.2)">–200</text>
<text x="34.2" y="176.2" transform="rotate(-90 34.2 176.2)">–190</text>
<text x="37.1" y="176.2" transform="rotate(-90 37.1 176.2)">–180</text>
<text x="40" y="176.2" transform="rotate(-90 40 176.2)">–170</text>
<text x="43" y="176.2" transform="rotate(-90 43 176.2)">–160</text>
<text x="45.9" y="176.2" transform="rotate(-90 45.9 176.2)">–150</text>
<text x="48.8" y="176.2" transform="rotate(-90 48.8 176.2)">–140</text>
<text x="51.8" y="176.2" transform="rotate(-90 51.8 176.2)">–130</text>
<text x="52.4" y="179.8">ΔV</text>
<text x="54.7" y="176.2" transform="rotate(-90 54.7 176.2)">–120</text>
<text x="57.6" y="176.2" transform="rotate(-90 57.6 176.2)">–110</text>
<text x="60.6" y="176.2" transform="rotate(-90 60.6 176.2)">–100</text>
<text x="63.5" y="175" transform="rotate(-90 63.5 175)">–90</text>
<text x="64.4" y="179.8">(ppm)</text>
<text x="66.4" y="175" transform="rotate(-90 66.4 175)">–80</text>
<text x="69.4" y="175" transform="rotate(-90 69.4 175)">–70</text>
<text x="72.3" y="175" transform="rotate(-90 72.3 175)">–60</text>
<text x="75.2" y="175" transform="rotate(-90 75.2 175)">–50</text>
<text x="78.2" y="175" transform="rotate(-90 78.2 175)">–40</text>
<text x="81.1" y="175" transform="rotate(-90 81.1 175)">–30</text>
<text x="84" y="175" transform="rotate(-90 84 175)">–20</text>
<text x="87" y="175" transform="rotate(-90 87 175)">–10</text>
<text x="151.3" y="176.9">TEMPERATURE (°C)</text>
<text x="125.3" y="196.2">100</text>
<text x="82.4" y="199.7">ADR4520</text>
<text x="126.5" y="201.3">90</text>
<text x="183.2" y="198.2">ADR4520</text>
<text x="55.1" y="205.9">V</text>
<text x="58.9" y="205.9">(5V/DIV)</text>
<text x="126.5" y="206.4">80</text>
<text x="126.5" y="211.5">70</text>
<text x="126.5" y="216.6">60</text>
<text x="126.5" y="221.7">50</text>
<text x="54.1" y="226.2">V</text>
<text x="59.9" y="226.2">(1V/DIV)</text>
<text x="126.5" y="226.7">40</text>
<text x="126.5" y="231.8">30</text>
<text x="122.9" y="236.6" transform="rotate(-90 122.9 236.6)">LOAD REGULATION (ppm/mA)</text>
<text x="126.5" y="236.9">20</text>
<text x="79.2" y="240.6">C</text>
<text x="79.2" y="245.6">R</text>
<text x="79.2" y="243.1">C</text>
<text x="82.5" y="245.6">= 1kΩ</text>
<text x="83.2" y="240.6">= 0.1µF</text>
<text x="85.2" y="243.1">= 0.1µF</text>
<text x="126.5" y="242">10</text>
<text x="60.7" y="250.4">M40.0µs</text>
<text x="77.2" y="250.4">A CH1</text>
<text x="87.9" y="250.4">9.10V</text>
<text x="127.6" y="247.1">0</text>
<text x="127.9" y="249.2">–60</text>
<text x="134.2" y="249.2">–40</text>
<text x="140.6" y="249.2">–20</text>
<text x="148.1" y="249.2">0</text>
<text x="153.9" y="249.2">20</text>
<text x="160.2" y="249.2">40</text>
<text x="166.6" y="249.2">60</text>
<text x="173" y="249.2">80</text>
<text x="178.7" y="249.2">100</text>
<text x="185.1" y="249.2">120</text>
<text x="191.4" y="249.2">140</text>
<text x="151.3" y="252.8">TEMPERATURE (°C)</text>
</g>
<text font-size="2.1" fill="#33f" x="29" y="250.4">CH1 5.00V</text>
<text font-size="2.1" fill="#f00" x="42.6" y="250.4">CH2 1.00V</text>
<text font-size="1.9" x="21.1" y="39.7">A</text>
<g font-size="1.8">
<text x="23.1" y="76.9" transform="rotate(-90 23.1 76.9)">OUT</text>
<text x="157.2" y="106.2">LOAD</text>
<text x="55.3" y="180.4">OUT_HYS</text>
<text x="56.5" y="206.4">IN</text>
<text x="55.5" y="226.7">OUT</text>
<text x="80.8" y="241.2">IN</text>
<text x="80.8" y="243.6">OUT</text>
<text x="80.8" y="246.1">L</text>
</g>
<g font-size="1.8" fill="#fff">
<text x="26.1" y="222.8">1</text>
<text x="26.1" y="241.5">2</text>
</g>
<g font-size="1.4">
<text x="101.4" y="106.4" transform="rotate(-90 101.4 106.4)">10203-101</text>
<text x="197.4" y="106.6" transform="rotate(-90 197.4 106.6)">10203-106</text>
<text x="198" y="177.9" transform="rotate(-90 198 177.9)">10203-107</text>
<text x="99.4" y="180.3" transform="rotate(-90 99.4 180.3)">10203-103</text>
<text x="96.9" y="250.9" transform="rotate(-90 96.9 250.9)">10203-104</text>
<text x="198" y="253.8" transform="rotate(-90 198 253.8)">10203-108</text>
</g>
</svg>
